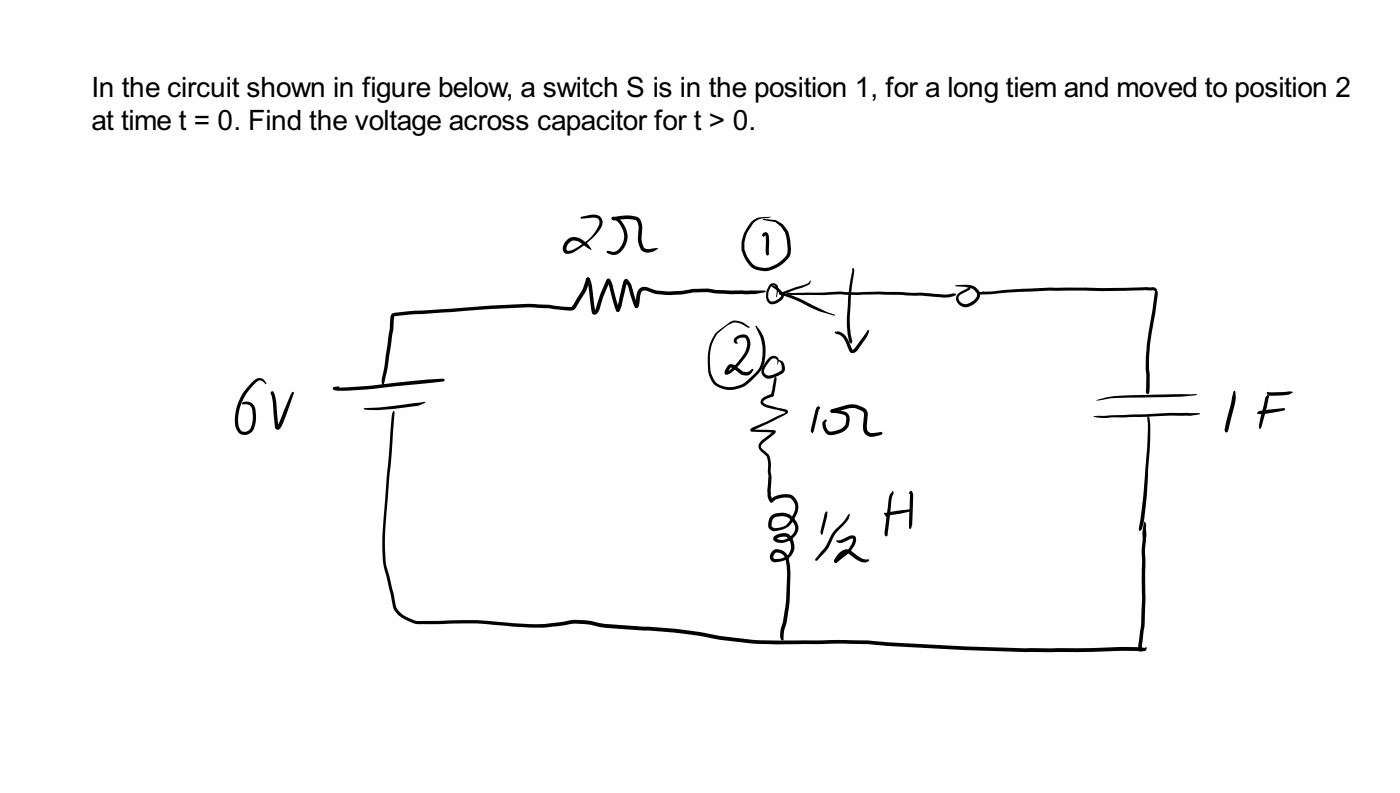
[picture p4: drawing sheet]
<svg xmlns="http://www.w3.org/2000/svg" width="449mm" height="254mm" viewBox="0 0 449 254" stroke-linecap="round" stroke-linejoin="round" font-family="sans-serif">
<g fill="#000">
<path d="M186.1 69.5l3.4-.7a2.77 2.77 0 0 1 3.3 1.1 2.77 2.77 0 0 1-.4 3.4 25.9 25.9 0 0 1-9.6 7.9 1.76 1.76 0 0 1-2.1-.4 1.76 1.76 0 0 1-.1-2.2l.3-.8a3.7 3.7 0 0 1 5.7-1 8.4 8.4 0 0 1 3 3l-.2 .3-4.4-2.9-1.6-.1-1.2 .9a2.19 2.19 0 0 0-.6 2.1l.2 .2a2.54 2.54 0 0 0 2.1-.4 16.7 16.7 0 0 0 7.5-6.6l.4-.9a1.76 1.76 0 0 0 0-2.2 1.76 1.76 0 0 0-2.1-.5l-3.3 .4-.2-.1zM196.1 69.7l4.3-.7a5.3 5.3 0 0 1 4.7 1.2l.7 2.3-.1 4.8 .6 1.9 .4 .3a3.2 3.2 0 0 0 2.5 .1l1.5-.2 .2 .2a4.3 4.3 0 0 1-4.7 1l-.6-.4a6.2 6.2 0 0 1-1.2-3.9l.3-3.7-.3-1.3-.5-.8-2.8-.3-4.6 .3-.3-.1zM245 74.5a1.14 1.14 0 0 1 1.4 1.3l.1 5.5-.5 .5-.5-.4-.1-.6 .1-4.4-.3-1.2 .4-.1-.8 .6-.4-.3zM244.4 75.2l.4-.1 .1 .5-.4 .1zM244.5 74.7l.2-.2 .3 .3v.6l-.3 .3-.3-.3zM240.9 70.9a6.7 6.7 0 0 1 5.4-1.4h.7l-.6 .3a5.5 5.5 0 0 0-5.4 2.3l-1.8 3.2-.6 2.4v2.1a9.5 9.5 0 0 0 3.5 5.4 8.3 8.3 0 0 0 10-3.6l.3-.7a17.4 17.4 0 0 0-.7-6.3 7.1 7.1 0 0 0-3.2-3.5l-4-.8 .2-.2 4 .4a7.2 7.2 0 0 1 4.6 6.5l.2 3.8a8 8 0 0 1-5.4 5.3 6.9 6.9 0 0 1-9.8-4.3 9.8 9.8 0 0 1 2-10.1zM188 89l.4-.1 .5 .2 .6 1.4 1.4 9.4-.4-.3 3.7-9.5a.82 .82 0 0 1 .4-.8 .82 .82 0 0 1 1 .2l1 3a22.3 22.3 0 0 0 1.9 6.5l-.1 .7a1.07 1.07 0 0 1-1.3-1.1l-1.8-6.9-.7-1.5 .6 .1 .3-.2-2.3 5.4-.8 2.7a2.64 2.64 0 0 1-1.8 2.6l-.7-.2-.3-1-1-7.9-.6-1.8 .2 .1-.4-.5zM196.2 69.6a3 3 0 0 1 3.5 2 6.5 6.5 0 0 1-2.6 10l-1.9-.3a.7 .7 0 0 1-.6-.8h1a2.86 2.86 0 0 0 3.6-1.9 6 6 0 0 0-2.1-8.1l-.9-.1zM194.6 80.5l.4-.1 .5 .5-.8 .1zM200.2 89.6a1.03 1.03 0 0 1 1.6 .7l.6 1 .8 3.1 1.3 3.4-.1 .7a1.12 1.12 0 0 1-1.4-1.1l-1.7-5.7-.8-1.3h.5l-1.9 8a1.21 1.21 0 0 1-1.5 1.3l-.2-.4 .9-2.5 1.4-6.3zM204.9 92.5a2.89 2.89 0 0 1 3.5-.1l2.2 .7 3.4 .2 4.6-.1 2.6-.5a39.7 39.7 0 0 1 9.9 .2l14 .2 .4 .2-.4 .3-3.2 .6h-3.7a56.1 56.1 0 0 1-11.4-.6l-4.7 .1-3.4 .6-4.7 .2-3.7-.3-3.8-1.2-.8 .4-.4 1a6.9 6.9 0 0 1-1.1 4.2l-.6-.1-.2-.4 .5-.6-.4 .3 .2-.5a8.9 8.9 0 0 1 1-4.5zM246.8 91.1a1.71 1.71 0 0 1 2.1 0 1.71 1.71 0 0 1 .5 2.1l-.5 2 .1-2.5a1.1 1.1 0 0 0-.8-1.3 1.1 1.1 0 0 0-1.3 .8l-.5 1.2-.2 1.7 .4 .9 .5 .5a2.44 2.44 0 0 0 2.2-.6l1-.9v-.5l-1-1.2-2.1-1.6a2.36 2.36 0 0 1 2.8 1l1 1.2a1.52 1.52 0 0 1-.4 2.1 3.6 3.6 0 0 1-3.9 1.3 2.74 2.74 0 0 1-1.2-2.5 5.7 5.7 0 0 1 1.3-3.7z"/>
<path d="M249.8 93.7l2.3 .3 4.2 1.6 9 4.5 2.2 .7v.3a61.2 61.2 0 0 1-12.8-5.1l-4.7-1.7-.3-.3zM249.8 93.7l.6 .1-.1 .4-.6-.1zM251.7 93.4l2.3 .4 10-.1 5.2-.3 5.6 .2 7.1-.2 13.5 .3 7 .7 3.2-.4 .9 .3a6.7 6.7 0 0 1-4.5 1l-6.6-.6-13.5-.4-28.3 .2-1-.2-.7-.6-.5 .4zM249.8 93.8l8.2-2.7 1.2-.5 .5-.8v.9a5.7 5.7 0 0 1-3.5 1.7l-6.1 1.9-.3-.1zM273.1 86.3l.3-.3 .3 .2v1.3a104.5 104.5 0 0 0-1.3 16.2l.3 3.2 .5 2.4-.2 .7-.8-.3-.3-1.6a28.3 28.3 0 0 1-.3-8.2l.2-2.5a54.4 54.4 0 0 1 1.4-10.7v-.3l.2 .1zM273.1 86.1l.5-.1-.3 .5zM306.3 91.3a11.2 11.2 0 0 1 5.6 .3 4.6 4.6 0 0 1 2.2 2.1 4.4 4.4 0 0 1-3.6 4.6 2.78 2.78 0 0 1-3.4-.9 2.78 2.78 0 0 1 .1-3.4l1.6-1a2.54 2.54 0 0 1 2.2-.8v.3a2.52 2.52 0 0 1-1.8 1.2l-1 .4a1.65 1.65 0 0 0-1 1.9 1.65 1.65 0 0 0 1.6 1.3 4.3 4.3 0 0 0 4.3-2.6v-.8a3.2 3.2 0 0 0-2.6-1.8l-4.2-.4-.1-.2zM313.5 93.8l3.8-.4a281.8 281.8 0 0 1 39.1-1.2l13.3-.2a1.73 1.73 0 0 1 1.4 1.9l-.7 5.9-1.8 10.5-.3 7.8a26.1 26.1 0 0 1 .1 7.2l-.2 .8-.3 .1-.5-.4-.1-.6a24.1 24.1 0 0 0-.1-7l.4-8 2.6-16.8-.6-.5-13.2 .3a294 294 0 0 0-37 .9l-5.4 .2-.5-.2zM313.5 93.8l1.3-.1 .4-.4 .2 .6-.1-.3a1.44 1.44 0 0 1-1.9 .3zM235.6 108.2a2.69 2.69 0 0 1 4.6 .3 6.1 6.1 0 0 1-1.5 6.2l-1.5 1.9-2.7 2.7a1.41 1.41 0 0 1-2.2 .3 2.6 2.6 0 0 1 2.4-2.9l1.2 .5 2.3 1.8 1.3 .2 1.5-1h.4v.4l-.9 1.3-1.1 .4-1.5-.2-2.7-2-.9-.4-1 1.7-.4-.4 2-1.3 3-3.6a6.8 6.8 0 0 0 1.6-4.3l-.5-1.5-1.1-.2-1.7 .7-.1 .4 .5 .9a1.07 1.07 0 0 1-1.4-.6 1.07 1.07 0 0 1 .4-1.3zM229.5 106.5l3.4-2.5a4.2 4.2 0 0 1 5.4-.6l2.1 1.4-.7 .1-2.3-1.2a3.9 3.9 0 0 0-4.3 .6l-2.7 2.2a12.4 12.4 0 0 0-2.8 9.8l.2 2.9 .8 1.9a5.9 5.9 0 0 0 6.8 2.8 8.9 8.9 0 0 0 5.7-3.5l.7-.7a7.3 7.3 0 0 0 2.4-4.2 15.2 15.2 0 0 0-2.1-11l.2-.2a10.5 10.5 0 0 1 3 9.5 8.4 8.4 0 0 1-2.4 6.1l-1.1 1.1a9.2 9.2 0 0 1-12.9 2.1l-.1-.1a8.4 8.4 0 0 1-1.9-5.6 14.8 14.8 0 0 1 2.6-10.9zM246.4 114.7a1.72 1.72 0 0 1 2.4-.6 1.72 1.72 0 0 1 .5 2.4l-.2 .4v-.4a1.14 1.14 0 0 0-.2-1.4l-.6-.3a1.42 1.42 0 0 0-1.5 .7 5.5 5.5 0 0 0-1.9 3.7 1.73 1.73 0 0 0 2.4 .9l1.8-.6 1.4-1-.1-1.8-.9-1.2 .2-.2a2.42 2.42 0 0 1 1.8 3.3l-.6 .9-2.4 1.3a2.81 2.81 0 0 1-4.4-1.1 5.3 5.3 0 0 1 1.8-4.4z"/>
<path d="M267.6 106.3l.7 .1h-.3a2.34 2.34 0 0 1 2.9 1.1l1.1 1.6 1.2 3 .7-.5 4.1-5.7 .5-.1v.5l-.7 1.7-3 4.3a1.49 1.49 0 0 1-2.5 .2l-.6-1.3a5.4 5.4 0 0 0-2.7-4l-.5-.2 .2-.2-.7 .1zM80.8 122.4a2.48 2.48 0 0 1 3.8-.7l.8 1.2-.2 .2-.7-.7a1.47 1.47 0 0 0-2.4 .1 15.1 15.1 0 0 0-5.4 14.6 1.98 1.98 0 0 0 1.9 1.2 1.98 1.98 0 0 0 1.8-1.3 9.6 9.6 0 0 0 .2-6.5 2.36 2.36 0 0 0-2.6-1l-.4-.1a1.17 1.17 0 0 1 1.7-.8 2.84 2.84 0 0 1 2.6 2.7 9.5 9.5 0 0 1-.9 6.7 3.1 3.1 0 0 1-3.5 1.2 3.1 3.1 0 0 1-2.1-3 16.5 16.5 0 0 1 5.4-13.8zM86.9 125.5l.7-.1 .1 .2-.4 .4 .4-.3 .4 .9 1.2 10.1-.4-.1 4.3-10.3 .7-.8 .3 .3-2.7 7.8-1.4 3.1a1.01 1.01 0 0 1-1 1 1.01 1.01 0 0 1-1-1l-.5-6.1a11 11 0 0 0-.9-4.7zM106.8 124.1l.3-.1 .3 .3-.1-.2h2.7l7.9-.5 19.3-2 4.9-.3 .4 .4-.4 .5-27.3 2.7-6.7 .2-1.2-.3-.2-.4zM106.8 124.1l1.8-.3 .3 .2-1.8 .8-.3-.1zM116.8 130.8l5.1-.3 14.2-1.8 .2 .2-2.5 1.1-8.1 1-7.8 .3-1.1-.1-.3-.2zM125.6 100.6l1.2-.5 5.8-.6 24.8-1.6 11.6-.6 7.2 .4 4.8 .6h2.2l3.5-5.6 1.2-3.5 .5-.3 .4 .1 .2 .5-.2 1-.9 2.6-3.3 5.4a2.16 2.16 0 0 1-2.6 1l-5.9-.7-7.1-.4-11.5 .6-24.8 1.7-6.3 .6-.3 4.2-1.5 9.6a36.6 36.6 0 0 1-1.9 8.6v-.1a6 6 0 0 1 .2-4.3l2-14 .2-3.7zM126 131.7l.1-.1 .2 .1 .2 .7-3 37.9a37.1 37.1 0 0 0 .8 12.7l1.9 7.4 .7 3.7 .4 .9a10 10 0 0 0 7.7 3.9l18-.3 17.2 1.3a88.3 88.3 0 0 0 14.3-1.4 33.1 33.1 0 0 1 9 1.3l13.3 .9a135.7 135.7 0 0 1 20.9 2.4l3.2 .6 12.6 1.4h34.5l6.7 .6 24.7 1.4 19.1 .6 21.3-.1 9.6-.4 7.4 .3 .5-.2 .3 .2a.99 .99 0 0 1-1.1 1.1l-7.1-.1-14.1 .4h-16.8l-19.1-.7-24.8-1.3-6.6-.6h-34.5l-12.8-1.4-7-1.3a154.4 154.4 0 0 0-17.6-1.6l-12.8-1a27.7 27.7 0 0 0-13.8-.5l-4.8 .5h-4.5l-17.2-1.3-18 .2a9.8 9.8 0 0 1-9.1-5.6l-1.9-9a32.2 32.2 0 0 1-1.4-13.1l2.7-36.6 .3-3zM248.3 121l.3-.3 .3 .8-.9 5.2-.3 .4-2.4 .9-.7 .9 1.3 .8 6.2 1.5a.79 .79 0 0 1 .5 .9 .79 .79 0 0 1-.8 .6l-10.6 5.2-.1-.4 7.1 .3 .4 .2-.2 .9-3.6 2.8-.9 1.1 .3 .9 2 1.7a12.9 12.9 0 0 1 .9 6.2l.2 1.3-.2 5.9 .7 1.6-.2 .4-.3 .2-.6-.4-.7-1.7-.1-1.7 .4-4.5-.2-1.8a8.8 8.8 0 0 0-.5-4.8l-1.3-1.2a2.21 2.21 0 0 1-.1-3.9l3.7-2.8 .3 .4-7.2-.3a.64 .64 0 0 1-.5-.6 .64 .64 0 0 1 .5-.7l4.7-1.9 6.2-3.1-5.4-1.3a3.2 3.2 0 0 1-2.7-1.7 2.16 2.16 0 0 1 1.7-2.1l1.8-.7-.1 .1zM262.1 130.4h.6l.1 .3-.7 .5-.3-.3zM261.9 130.4a.54 .54 0 0 1 .5-.2 .54 .54 0 0 1 .4 .5l-.4 .4-.3-.1 .5 .1-1.8 7-.4 .7-.5-.8v-.5l1.5-6zM266.4 131.3l1.4-.1 2.6 .6a2.48 2.48 0 0 1 1.9 3.2l-.1 .8a4.6 4.6 0 0 1-4.2 3.3 2.92 2.92 0 0 1-4.3-2.5v-1.5l.8-.7h.4l.1 .3-.4 .8 .6 2.1a1.49 1.49 0 0 0 2.1 .5 4.9 4.9 0 0 0 3.7-2l.3-2.2-.4-.8-3.3-.8a.83 .83 0 0 1-1-.1 .83 .83 0 0 1-.2-.9z"/>
<path d="M266.4 131.2l.6-.2a18.3 18.3 0 0 1 6-1.5 7.9 7.9 0 0 1 4.4 1.5l.7 1.5-.3 4.2 .3 1.4 1.2 .6 3.1-.4 .3 .2 .1 .6a5.1 5.1 0 0 1-3.5 .8 2.77 2.77 0 0 1-2.7-3.1l.4-4.1a1.34 1.34 0 0 0-1.1-1.2 5.2 5.2 0 0 0-4.4-.6l-4.7 1.4-.4-.2-.2-.4zM350.5 133.3l24.5-1h9.4l.2 .2-.2 .2-2.9 .5-6.5-.1-17.1 .6a20.5 20.5 0 0 1-7.4-.2zM351.3 128.2a30.6 30.6 0 0 1 10.8-1.6l16.4-.4h4.9l.2 .2a63.1 63.1 0 0 1-13.9 .8l-6 .1a47.9 47.9 0 0 0-12 1zM367.7 133.5l.2-.2 .5 .6 .3 2.6a368.6 368.6 0 0 1-2 30l-.7 2.9a.51 .51 0 0 1-.3 .6 .51 .51 0 0 1-.6-.2v-.3a295.8 295.8 0 0 0 2.8-33.7zM395.5 125.2l.5 .2v2.8l-2.3 9.7-.5-.2 .4 .4-.1 .3a.65 .65 0 0 1-.7 0 .65 .65 0 0 1-.3-.7zM403.3 131.8l8.2-1.1 .4 .4-.8 .5-5.9 1h-2l-.3-.3zM406.1 125.6l7.1-.2 1.2 .2a7.2 7.2 0 0 1-5.2 1.1h-2.5l-.6-.5zM406.1 126.5l.5 .1 .1 .6-2.3 9.2-.5 1.1-.4-1.3 .6-2.7 1.4-6.1zM246.9 160.1l.4-.2-.3 .1a6.8 6.8 0 0 1 7.2-1.1 5 5 0 0 1 .6 6.9 6.9 6.9 0 0 1-7.5 4.2 2.13 2.13 0 0 1-.9-3 3.3 3.3 0 0 1 3.7-2.7l.6-.1a5.2 5.2 0 0 1 4.9 3.7 4.8 4.8 0 0 1-4.1 5.8 2.95 2.95 0 0 1-3.7-1 1.63 1.63 0 0 1 1.7-1.6 3.4 3.4 0 0 1 5 2.7 4.9 4.9 0 0 1-4.6 6.1l-1.6 .2a1.93 1.93 0 0 1-1.6-1.5 1.93 1.93 0 0 1 .9-2l.3-.4a3.6 3.6 0 0 1 4.9 2.6 47.1 47.1 0 0 1 .1 15.9 28.3 28.3 0 0 1-1.6 7.4l-.1 2.6a.49 .49 0 0 1-.6 .4 .49 .49 0 0 1-.4-.5v-2.6l.8-2.8 .5-3.6a58.9 58.9 0 0 0 .6-14.5l-.4-2.3a2.78 2.78 0 0 0-2.9-1.8 1.82 1.82 0 0 0-1 1.5l.4 .5a6.7 6.7 0 0 0 3.9-.8l.2-.2a4.1 4.1 0 0 0 0-5.9 3.8 3.8 0 0 0-3.4 .5v-.2l.4 .3a4.2 4.2 0 0 0 5.5-4.2l-.6-1.2-1.6-1.5a4.9 4.9 0 0 0-4.9 .5l-.4 2.3 .7 .5a5.3 5.3 0 0 0 5.9-3.7 4.4 4.4 0 0 0 .7-4.2 2.78 2.78 0 0 0-3.6-1.8l-2.1 .5-1.5 1.1-.5-.2zM285.9 157.4h.4l.1 .6-.7 2.1-1.2 11.3-.4 .4-.5-.4-.1-1.3 1.3-10.1a2.35 2.35 0 0 1 1-2.2zM291.5 157.6l.4-.4 .3 .1-.2 .6-.1-.4 .6 .3 .2 1-.3 9.2-.3 1.1-.4 .3-.3-.3 .3-10.8h.1l-.4-.3zM264.8 163.9l.4 .1v1l-1.4 5.7a.44 .44 0 0 1-.5 .6 .44 .44 0 0 1-.3-.7l1.3-6.1z"/>
<path d="M269 177.1a2.87 2.87 0 0 1 3.9-.6l3.2 2.3 1 .4 1.1-.1a.46 .46 0 0 1 .2 .6 .46 .46 0 0 1-.5 .3l-.2 .1a3.6 3.6 0 0 1-2.7-.6l-3.2-2.3a2.11 2.11 0 0 0-2.5 1.4l-.9 1.2v-.2l-.1 .5-.4 .2a.91 .91 0 0 1-.6-.8 .91 .91 0 0 1 .5-.8zM268.1 173.1l1.2-.1 2.9-1.3a1.49 1.49 0 0 1 1.9 .1 1.49 1.49 0 0 1 .2 2 11.2 11.2 0 0 1-4.9 5.4l-1.5 1.1-.4-.2-.2-.4 .5-.5-.1 .1a13.1 13.1 0 0 0 5.2-4.9l.5-1.9-1.5 .5a3.4 3.4 0 0 1-3.3 .8l-.5-.4zM271.9 164.8l.3-.2 .2 .4a10.2 10.2 0 0 1-3.8 5l-1.3 1.8-2.3 4.4-3.1 3.3-.5 .1v-.6l3.2-3.9 2.3-4.5 3.5-3.5zM283.4 164.3l1.3 .3 .1 .4-.1 .4h-.7l-.7-.9zM283.9 164.4l4.7-.9 3.4-.4 .3 .4-.3 .3-7.5 1.4 .2-.4-.4-.2 .5 .4-.4 .5a.65 .65 0 0 1-.7-.4 .65 .65 0 0 1 .2-.7zM284 164.8l.4-.2 .3 .1 .1 .6-.4 .2-.4-.1zM366.6 167.3l.3-.1a6.5 6.5 0 0 1 .3 3.9v.8a1.63 1.63 0 0 1-.3 1.8 7.6 7.6 0 0 1-.3-5.8zM366.7 169.5l.3-.3 .2 .4 .2 1.8-.4 5.2 .2 15.1-.3 8.4-.9 6.3 .1 1.3-.2-.2 .3 .6-.1 .4-.5 .2-.6-.4-.2-.9 1-7.5 .3-8.2v-12.5a40.8 40.8 0 0 1 .3-9.1zM267.5 179.3h.7l.3 .4-.2 .4-.7 .1-.3-.5zM365.2 207.1l.3-.1 .3 .2 .4 .9-.2 .4h-.8l-.1-.4z"/>
<circle cx="188.4" cy="89.5" r=".6"/>
<circle cx="198" cy="99.3" r=".58"/>
<circle cx="266.8" cy="131.7" r=".58"/>
</g>
<g font-size="9">
<text x="29.3" y="31.2">In the circuit shown in figure below, a switch S is in the position 1, for a long tiem and moved to position 2</text>
<text x="29.3" y="41.7">at time t = 0. Find the voltage across capacitor for t &gt; 0.</text>
</g>
</svg>
